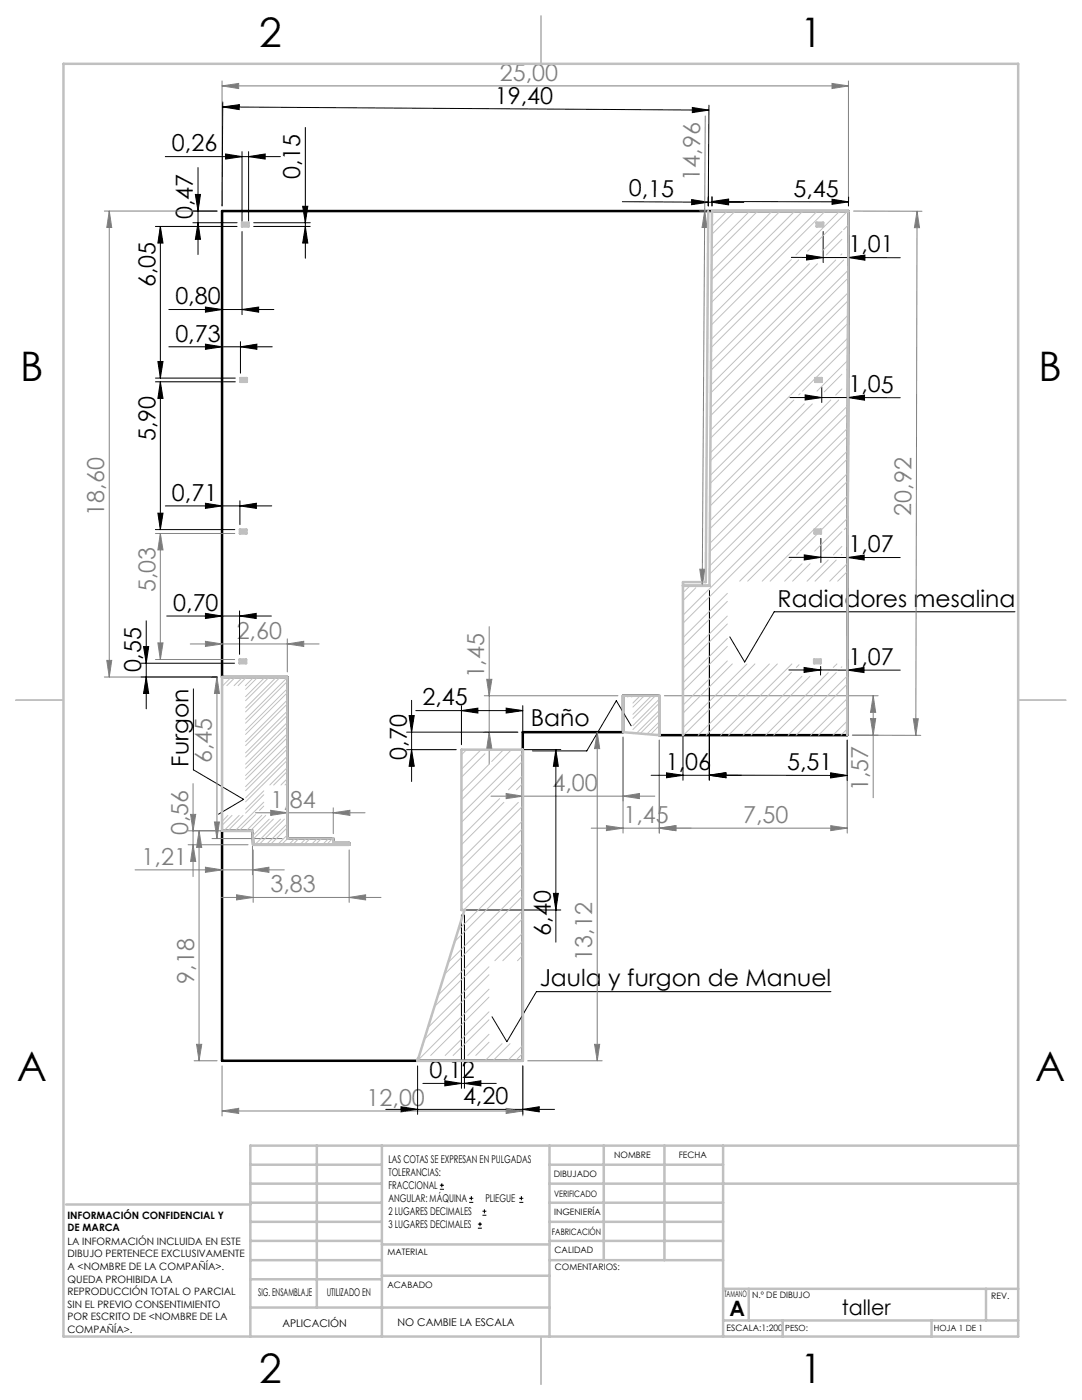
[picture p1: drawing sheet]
<svg xmlns="http://www.w3.org/2000/svg" width="216mm" height="279mm" viewBox="0 0 216 279" stroke-linecap="round" stroke-linejoin="round" font-family="sans-serif">
<path d="M44.3 42.1h125l-.2 104.6h-37.5v-7.8h-7.3v7.2h-20v65.6h-60v-45.9h6.1l.1 2.8h19.2v-.4h-3.2v-.8h-9.2v-32.3h-13z" fill="none" stroke="#000" stroke-width=".5"/>
<g fill="none" stroke="#000" stroke-width=".2">
<path d="M33 31.3h23M39 38.8h1l-.5 3.3zM39.5 33.4v17.4M44.4 21.3l3.4-.4-.1 1zM44.4 20.4l-.1 20.7M44.4 21.3l97 .7M45 30.7l3.3 .6-3.3 .4zM48.3 30.3v13.9M49.6 31.3l3.3-.6v1zM49.6 30.3v13.9M60.9 25.4v26.1M138 39.8l3.3 .6-3.3 .5z"/>
<path d="M138.1 21.4l3.3 .6-3.3 .5zM141.5 21l-.2 20.1v-1.8M142.1 39.2v1.9M166 39.8l3.3 .5-3.3 .5zM169.3 39.3v1.8M31 45.2h16.3M32 45.2l.5 3.3h-1zM32 45.2v30.3M38.5 44.4h8.8M38.5 42.1h4.8M39.5 44.4l.5 3.4h-1zM48.3 46.2v16.6"/>
<path d="M50.6 44.4h11.3M50.6 45.2h11.3M60.4 41.2h1l-.5 3.2zM60.9 45.2l.5 3.3h-1zM124.2 40.3l17.1 .1M141.3 40.4h.8M142.1 40.4l3.3-.5v1zM142.1 40.4h6.3M142.1 40.2l3.3-.5v1zM142.1 40.2l27.2 .1M157.9 51.4h6.4M160.9 50.9l3.4 .5-3.4 .5z"/>
<path d="M164.3 46.2v6.2M164.3 51.4h5M169.3 51.4l3.3-.5v1zM169.3 51.4h10.3M31 76.2h16M31 75.5h16M31.5 72.1h1l-.5 3.4zM32 76.2l.5 3.3h-1zM32 76.2v29.5M33.7 61.8h20.9M33.7 69.2h20.6M41 61.3l3.3 .5-3.3 .5z"/>
<path d="M41 68.7l3.3 .5-3.3 .5zM48 69.2l3.3-.5v1zM48 68.2v6.3M48.3 61.8l3.3-.5v1zM157.6 79.3h11.6M160.7 78.8l3.3 .5-3.3 .5zM164 77.2v3.1M169.2 79.3l3.3-.5v1.1zM169.2 79.3l10.4 .1M47.9 99.9v4.8M31 105.7h15.8M31.5 102.4h1l-.5 3.3z"/>
<path d="M33 101h21.2M41 100.4l3.3 .6-3.3 .5zM47.9 101l3.3-.6v1.1zM136.3 117.9v37.8M157.4 111.2h6.4M160.5 110.7l3.3 .5-3.3 .6zM163.8 107.5v4.8M163.8 111.2l5.4 .1M169.2 111.3l3.2-.5v1zM169.2 111.3h10.4M28.2 135.1h15.1M28.2 132.4h18.6"/>
<path d="M28.6 129h1.1l-.5 3.4zM29.2 135.1l.5 3.3h-1.1zM29.2 123.9v17.6M33.3 122.9h20.9M38.6 137.5v16.1l10 5.9-5 3M41 122.4l3.3 .5-3.3 .5zM47.8 122.9l3.3-.5v1zM47.8 121.9v8.7M82.1 139.8v16.2M157.4 133.7h6.4M160.4 133.2l3.4 .5-3.4 .5zM163.8 133l-.1 1.7"/>
<path d="M163.8 133.7h5.3M169.1 133.7l3.3-.5v1zM169.1 133.7h10.5M202.5 122.1h-48l-5.9 10-3-5M81.1 149.6h10M81.1 146.1h22.2M81.6 142.8h1.1l-.6 3.3zM82.1 149.6l.6 3.3h-1.1zM83 141.8h21.3M92.1 141.8l3.3-.5v1zM92.1 140.8v7.8M93.1 149.6h18.8"/>
<path d="M101 141.3l3.3 .5-3.3 .5zM104.3 140.8v7.8M110.9 149.6l.5 3.3h-1zM110.9 149.6v38.4M125.9 144.9l-2.9-5.1-5.9 10.1h-10.8M129.9 154.7h18M133 154.2l3.3 .5-3.3 .5zM141.5 154.7l3.3-.5v1zM141.5 155.7l.1-37.8v37.8M141.5 154.7l27.6 .1M141.6 154.7l3.3-.5v1zM165.7 154.2l3.4 .6-3.4 .5z"/>
<path d="M169.1 147.7v8.1M110.4 178.3h1l-.5 3.3zM92.1 182.6v34.6M92.7 182.6v34.6M93.1 181.6h18.8M165.8 197.9h-58.8l-5.9 10-2.9-5M83.3 212.7v9.7M84.4 216.2h14.6M88.8 215.7l3.3 .5-3.3 .5zM92.7 216.2l3.3-.5v1zM104.3 212.7v9.7M77 221.4h33.7"/>
<path d="M80 220.9l3.3 .5-3.3 .5zM87.8 237.3h.8M87.8 236.5h.8M88.2 236.1v.9M93.6 240h.8M93.6 239.1h.8M94.1 238.7v.8M103.6 240h.8M103.6 239.1h.8M104 238.7v.8M104.3 221.4l3.3-.5v1zM95.4 245.1h.8"/>
<path d="M95.4 244.3h.8M95.8 243.9v.8M96.3 242.5h.7M96.3 241.7h.7M96.7 241.3v.8"/>
</g>
<g fill="none" stroke="#808080" stroke-width=".2">
<path d="M44.3 17.1l3.3-.4v1zM44.3 16.2v24.9M44.3 17.1h125M166 16.7l3.3 .4-3.3 .6zM169.3 16.2v24.9M140.7 23.1l-.1 19M20.8 42.1h22.5M21.8 42.1l.5 3.3h-1zM21.8 42.1v93M139.6 42.1h1.5M140.6 42.1l-.5 74.8M140.6 42.1l.5 3.3h-1z"/>
<path d="M170.3 42.1l13.7 .1M183 42.2l.5 3.2h-1zM183 42.2l-.3 104.6M31 106.5h15.8M32 106.5l.5 3.2h-1zM32 106.5v25.1M139.1 116.9h1.5M139.6 113.6h1.1l-.6 3.3zM20.8 135.1h22.5M21.3 131.8h1l-.5 3.3zM31 131.6h15.8M31.5 128.3h1l-.5 3.3z"/>
<path d="M38 128.5h25.7M41 128l3.3 .5-3.3 .5zM43.3 135.1l.5 3.3h-1zM43.3 135.1v32.3M57.3 128.5l3.3-.5v1zM57.3 127.5v6.6M96.6 138.9h26.7M97.1 135.6h1l-.5 3.3zM97.6 125.1v27.4M132.6 138.9h42.6M174.2 138.9l.5 3.3h-1zM174.2 138.9v20.3"/>
<path d="M38.5 156.4v18.5M96.6 146.1h6.7M97.6 146.1l.5 3.3h-1zM98 158.9h32.7M101 158.4l3.3 .5-3.3 .5zM119.2 146.1l.5 3.3h-1.1zM119.2 146.1v65.6M124.3 158.9l3.3-.5v1zM124.3 147.1v19.2M131.6 147.7v18.6M169.1 147.7v18.6M173.7 143.4h1l-.5 3.3z"/>
<path d="M175.2 146.7h-5.1l13.6 .1M182.2 143.4h1l-.5 3.4zM27 173.6h29.7M37.5 168.6h12M37.5 165.8h11.9M38 162.5h1.1l-.6 3.3zM38.5 168.6l.6 3.3h-1.1zM39.7 165.8l.6 3.3h-1.1zM39.7 165.8v45.9M41 173.1l3.3 .5-3.3 .5zM42.3 167.4h14M42.8 164h1l-.5 3.4z"/>
<path d="M44.2 179.1h31.8M47.2 178.6l3.3 .5-3.3 .5zM50.4 173.6l3.3-.5v1zM50.4 166.8v7.8M50.5 169.6v10.5M51 162.2h21.8M54 161.7l3.3 .5-3.3 .5zM66.5 162.2l3.3-.5v1zM66.5 161.2v5.2M69.7 179.1l3.3-.5v1zM69.7 169.6v10.5M118 165.3h51.1"/>
<path d="M121 164.8l3.3 .5-3.3 .5zM131.6 165.3l3.3-.5v1zM165.8 164.8l3.3 .5-3.3 .5zM38.7 211.7h4.6M39.2 208.4h1.1l-.6 3.3zM44.3 212.7v10M104.3 212.7v10M105.3 211.7h14.9M118.6 208.4h1.1l-.5 3.3zM44.3 221.7l3.3-.5v1zM44.3 221.7h60M101 221.2l3.3 .5-3.3 .5z"/>
</g>
<g fill="none" stroke="#c0c0c0" stroke-width=".5">
<path d="M12.7 12.7h190.5v254h-190.5zM48.3 44.4h1.3v.8h-1.3zM48.5 44.8h1M48.6 44.5l.7 .7M49 44.3v1M49.3 44.5l-.7 .7M141.3 42.1l-.5 74.1h-4.5v30.5M162.9 44.4h1.4v.8h-1.4zM163.1 44.8h1M163.3 44.5l.7 .7M163.6 44.3v1M164 44.5l-.7 .7"/>
<path d="M48 75.5h1.2v.7h-1.2zM48.1 75.8h1M48.3 75.5l.7 .7M48.6 75.3v1M49 75.5l-.7 .7M162.7 75.5h1.3v.7h-1.3zM162.8 75.8h1M163 75.5l.7 .7M163.3 75.3v1M163.7 75.5l-.7 .7M47.9 105.7h1.3v.8h-1.3zM48 106.1h1"/>
<path d="M48.2 105.7l.7 .7M48.5 105.6v1M48.9 105.7l-.7 .7M136.3 116.9h5.3l.5-74.8h27.2l-.2 104.6M162.5 105.7h1.3v.8h-1.3zM162.7 106.1h1M162.8 105.7l.7 .7M163.2 105.6v1M163.5 105.7l-.7 .7M44.3 135.1h13v32.3h9.2v.8h3.2v.4h-19.2l-.1-2.8h-6.1zM47.8 131.6h1.3v.8h-1.3zM48 132h1"/>
<path d="M48.1 131.6l.7 .7M48.5 131.5v1M48.8 131.6l-.7 .7M124.3 138.9h7.3v7.8l-7.3-.6zM162.5 131.6h1.3v.8h-1.3zM162.6 132h1M162.7 131.6l.7 .7M163.1 131.5v1M163.4 131.6l-.7 .7M92.1 149.6h12.2v62.1h-21l9.4-30.1h-.6zM83.3 211.3v.4M50 232.4h26.2"/>
<path d="M50 236.2h26.2M63.2 228.6v32.3M76.2 228.6v38.1M109.6 228.6v38.1M109.6 232.4h34.7M109.6 236.2h93.6M120.5 228.6v22.9M132.6 228.6v22.9M144.3 228.6v38.1M203.2 228.6h-153.2v38.1M13.2 240.4h36.8M50 243.8h26.2"/>
<path d="M50 251.5h26.2M50 240h26.2M50 247.7h26.2M50 255.3h26.2M76.2 254.6h33.4M76.2 248.4h33.4M109.6 243.8h34.7M109.6 251.5h34.7M109.6 240h34.7M109.6 247.7h34.7M144.3 257.2h58.9M149.4 257.2v6.3"/>
<path d="M196.7 257.2v6.3M50 260.9h59.6M144.3 263.5h58.9M156.2 263.5v3.2M185.9 263.5v3.2"/>
</g>
<g fill="none" stroke="#c0c0c0" stroke-width=".2" stroke-dasharray="15.2 1.3 1.3 1.3" stroke-linecap="butt">
<path d="M48.3 44.4l1.3 .8M48.3 45.2l1.3-.8M164.3 44.4l-1.3 .8M164.3 45.2l-1.3-.8M48 76.2l1.3-.8M48 75.4l1.3 .8M164 75.4l-1.3 .8M164 76.2l-1.3-.8M49.2 106.4l-1.3-.7M49.2 105.7l-1.3 .7M163.8 105.7l-1.3 .7M163.8 106.4l-1.3-.7"/>
<path d="M47.8 131.6l1.3 .7M47.8 132.3l1.3-.7M162.5 132.3l1.3-.7M162.5 131.6l1.3 .7"/>
</g>
<path d="M44.3 165.8v-30.7" fill="none" stroke="#c0c0c0" stroke-width=".2" stroke-dasharray="15.2 1.3 1.3 1.3" stroke-dashoffset="1.8" stroke-linecap="butt"/>
<g fill="none" stroke="#c0c0c0" stroke-width=".2">
<path d="M142.2 42.1l-.1 .2M145.1 42.1l-3.1 3.1M146.7 42.1l-4.7 4.7M149.6 42.1l-7.6 7.6M151.2 42.1l-9.2 9.2M154.1 42.1l-12.1 12.1M155.7 42.1l-13.7 13.7M157.9 51.8l-16 16M158.6 42.1l-16.6 16.6M159.4 51.9l-17.5 17.5M160.2 42.1l-18.2 18.3M161.5 52.6l-19.6 19.7"/>
<path d="M163.1 42.1l-21.2 21.2M163.1 52.6l-21.2 21.3M164.7 42.1l-22.8 22.8M166.8 51.9l-24.9 24.9M167.6 42.1l-8.8 8.8M168 47.8l-3.1 3.1M168 46.2l-4 3.9M168 50.7l-.2 .2M168.3 51.9l-26.5 26.5M169.2 42.1l-8.1 8M169.3 55.5l-27.5 27.4M169.3 60l-27.5 27.5"/>
<path d="M169.3 58.4l-27.5 27.5M169.3 44.9l-1 .9M169.3 53.9l-27.5 27.5M157.6 79l-15.9 15.9M158.4 79.8l-16.7 16.7M159.7 78.5l-.3 .3M162.7 75.5l-2.6 2.6M165.8 79.8l-24.1 24.1M167.4 79.8l-25.8 25.8M168 77.6l-1.2 1.2M168 74.7l-3.5 3.5M169.2 73.4l-.3 .4"/>
<path d="M169.2 71.9l-6.2 6.2M169.3 64.5l-27.6 27.5M169.3 69l-6.6 6.5M169.3 62.9l-27.6 27.5M169.3 67.4l-11.5 11.4M160.5 80.6l-18.8 18.8M162.1 80.6l-20.4 20.4M169.2 87l-27.6 27.6M169.2 91.5l-32.9 32.9M169.2 96l-20 20M169.2 85.4l-27.6 27.6M169.2 89.9l-32.9 32.9"/>
<path d="M169.2 94.4l-21.6 21.6M169.2 98.9l-17.1 17.1M169.2 82.5l-27.6 27.6M169.2 80.9l-27.6 27.5M137.7 116.9l-1.4 1.4M138.9 117.3l-2.6 2.6M145.1 118.4l-8.8 8.9M157.9 111.7l-4.2 4.3M159.5 110.1l-.6 .6M160.1 112.5l-3.5 3.5M161.6 112.5l-3.4 3.5M163.2 106.5l-3.5 3.5"/>
<path d="M165.3 111.8l-4.3 4.2M166.9 111.8l-4.3 4.2M168 110.6l-.1 .1M168 109l-1.7 1.7M168 106.1l-3.9 3.9M169 112.5l-3.4 3.5M169.2 100.5l-5.4 5.3M169.2 105l-.7 .7M169.2 114l-2.1 2M169.2 103.4l-6.6 6.6M44.7 135.1l-.4 .4M46.2 135.1l-1.7 1.7"/>
<path d="M47 135.1l-1.7 1.7M48.4 135.1l-1.7 1.7M49.2 135.1l-1.7 1.7M50.7 135.1l-1.7 1.7M51.5 135.1l-2.5 2.5M52.9 135.1l-3.9 3.9M53.7 135.1l-4.7 4.7M55.2 135.1l-6.2 6.2M56 135.1l-7 7M57.3 136l-8.3 8.3M57.3 138.3l-8.3 8.3M57.3 135.2l-8.3 8.3"/>
<path d="M57.3 137.4l-8.3 8.4M57.3 139.7l-8.3 8.3M125.5 138.9l-.3 .2M126.3 138.9l-.3 .2M127.7 138.9l-1.4 1.4M128.6 138.9l-2.3 2.2M130 138.9l-3.7 3.7M130.8 138.9l-4.5 4.5M131.6 139.5l-5.3 5.3M145.1 120l-8.8 8.9M145.1 129l-8.8 8.9M145.1 131.9l-8.8 8.9"/>
<path d="M145.1 122.9l-8.8 8.9M145.1 124.5l-8.8 8.8M145.1 127.4l-8.8 8.9M146.1 132.5l-9.8 9.8M149 132.5l-12.7 12.7M150.6 132.5l-14.2 14.2M153.5 132.5l-14.2 14.2M155.1 132.5l-14.2 14.2M157.9 134.2l-12.5 12.5M158 132.5l-14.2 14.2M159.5 132.6l-.6 .6M160 135l-11.7 11.7"/>
<path d="M161.6 135l-11.7 11.7M165.3 134.2l-12.5 12.5M166.9 134.2l-12.5 12.5M167 132.5l-.7 .7M168 133.1l-.1 .1M169 135l-11.7 11.7M169.1 136.5l-10.2 10.2M169.1 139.4l-7.4 7.3M52.6 158.6l-3.6 3.7M52.6 157.8l-3.6 3.7M57.3 140.5l-8.3 8.3M57.3 142.7l-8.3 8.4"/>
<path d="M57.3 145l-8.3 8.3M57.3 147.2l-8.3 8.3M57.3 149.5l-8.3 8.3M57.3 151.7l-8.3 8.3M57.3 154l-2.7 2.7M57.3 156.2l-.4 .5M57.3 141.9l-8.3 8.3M57.3 144.2l-8.3 8.3M57.3 146.4l-8.3 8.4M57.3 148.7l-8.3 8.3M57.3 150.9l-8.3 8.3M57.3 153.2l-3.5 3.5"/>
<path d="M57.3 155.4l-1.2 1.3M93.1 149.6l-1 1M96 149.6l-3.9 3.9M96.8 150.4l-4.7 4.7M97.6 152.5l-5.5 5.5M99.7 159.4l-7.6 7.6M100.5 149.6l-2.4 2.4M102.1 149.6l-10 10M104.3 151.9l-12.2 12.2M104.3 156.4l-1.3 1.2M104.3 150.3l-12.2 12.2M104.3 154.8l-2.8 2.8"/>
<path d="M131.6 140.3l-5.3 5.3M131.6 142.6l-3.9 3.8M131.6 144.8l-1.8 1.8M131.6 141.8l-4.6 4.5M131.6 144l-2.5 2.5M131.6 146.3l-.4 .4M169.1 145.5l-1.3 1.2M169.1 143.9l-2.9 2.8M169.1 141l-5.8 5.7M45.5 162.7l-1.2 1.2M46.3 162.7l-2 2M47.7 162.7l-3 3.1"/>
<path d="M48.5 162.7l-3 3.1M51 161.7l-4.1 4.1M51 162.6l-3.3 3.2M52.2 162.7l-3.1 3.1M52.6 160.1l-1.6 1.6M52.6 160.9l-.8 .8M53 162.7l-3 3.1M53.7 163.5l-3.3 3.3M54.5 163.5l-4.1 4M56 163.5l-5.2 5.1M56.8 163.5l-5.2 5.1M57.3 165.2l-3.4 3.4"/>
<path d="M57.3 164.4l-4.2 4.2M57.3 166.7l-1.9 1.9M57.4 167.4l-1.3 1.2M58.8 167.4l-1.2 1.2M59.6 167.4l-1.2 1.2M61.1 167.4l-1.3 1.2M61.9 167.4l-1.3 1.2M63.3 167.4l-1.2 1.2M64.1 167.4l-1.2 1.2M65.6 167.4l-1.3 1.2M66.4 167.4l-1.3 1.2M66.9 168.2l-.3 .4"/>
<path d="M67.7 168.2l-.4 .4M69.1 168.2l-.3 .4M69.7 168.6h-.1M100.5 160.1l-8.4 8.5M103.4 160.1l-11.3 11.4M104.3 160.8l-12.2 12.3M104.3 165.3l-12.2 12.3M104.3 169.8l-11.8 11.8M104.3 163.8l-12.2 12.2M104.3 172.7l-12.9 12.9M104.3 178.8l-15.6 15.7M104.3 168.2l-12.2 12.3"/>
<path d="M104.3 174.3l-13.6 13.6M104.3 177.2l-14.9 14.9M97.6 199l-11.7 11.6M97.6 197.4l-14.3 14.3M97.6 194.5l-13 13M97.6 192.9l-12.3 12.2M104.3 181.7l-16.9 16.9M104.3 183.3l-17.7 17.6M104.3 187.8l-4 3.9M104.3 186.2l-5.6 5.5M104.3 190.7l-1 1M97.6 206.4l-4.3 4.2"/>
<path d="M97.6 203.5l-7.2 7.1M97.6 208l-2.7 2.6M97.6 201.9l-8.8 8.7M100.2 208.3l-3.4 3.4M101.8 208.3l-3.4 3.4M104.3 208.6l-3.1 3.1M104.3 210.2l-1.5 1.5"/>
</g>
<path d="M108 3.2v9.5M3.1 139.7h9.6M203.2 139.7h9.5M108 266.7v9.6" fill="none" stroke="#c0c0c0" stroke-width=".25"/>
<g fill="#808080">
<path d="M69.7 179.1l3.3-.5v1zM47.2 178.6l3.3 .5-3.3 .5z"/>
<path d="M166 16.7l3.3 .4-3.3 .6zM44.3 17.1l3.3-.4v1zM50.4 173.6l3.3-.5v1zM41 173.1l3.3 .5-3.3 .5z"/>
<path d="M131.6 165.3l3.3-.5v1zM165.8 164.8l3.3 .5-3.3 .5zM101 158.4l3.3 .5-3.3 .5zM124.3 158.9l3.3-.5v1zM44.3 221.7l3.3-.5v1zM101 221.2l3.3 .5-3.3 .5zM41 128l3.3 .5-3.3 .5zM57.3 128.5l3.3-.5v1zM54 161.7l3.3 .5-3.3 .5zM66.5 162.2l3.3-.5v1z"/>
<path d="M121 164.8l3.3 .5-3.3 .5zM131.6 165.3l3.3-.5v1z"/>
<path d="M182.2 143.4h1l-.5 3.4zM183 42.2l.5 3.2h-1z"/>
<path d="M38.5 168.6l.6 3.3h-1.1zM38 162.5h1.1l-.6 3.3z"/>
<path d="M118.6 208.4h1.1l-.5 3.3zM119.2 146.1l.5 3.3h-1.1z"/>
<path d="M97.6 146.1l.5 3.3h-1zM97.1 135.6h1l-.5 3.3z"/>
<path d="M21.8 42.1l.5 3.3h-1zM21.3 131.8h1l-.5 3.3zM174.2 138.9l.5 3.3h-1zM173.7 143.4h1l-.5 3.3zM43.3 135.1l.5 3.3h-1zM42.8 164h1l-.5 3.4zM39.7 165.8l.6 3.3h-1.1zM39.2 208.4h1.1l-.6 3.3z"/>
</g>
<g fill="#000">
<path d="M45 30.7l3.3 .6-3.3 .4zM49.6 31.3l3.3-.6v1zM41 100.4l3.3 .6-3.3 .5zM47.9 101l3.3-.6v1.1zM41 122.4l3.3 .5-3.3 .5zM47.8 122.9l3.3-.5v1zM88.8 215.7l3.3 .5-3.3 .5zM92.7 216.2l3.3-.5v1z"/>
<path d="M39.5 44.4l.5 3.4h-1zM39 38.8h1l-.5 3.3zM29.2 135.1l.5 3.3h-1.1zM28.6 129h1.1l-.5 3.4zM31.5 102.4h1l-.5 3.3zM32 76.2l.5 3.3h-1zM31.5 72.1h1l-.5 3.4zM32 45.2l.5 3.3h-1z"/>
<path d="M60.4 41.2h1l-.5 3.2zM60.9 45.2l.5 3.3h-1zM110.9 149.6l.5 3.3h-1zM110.4 178.3h1l-.5 3.3zM81.6 142.8h1.1l-.6 3.3zM82.1 149.6l.6 3.3h-1.1z"/>
<path d="M138 39.8l3.3 .6-3.3 .5zM142.1 40.4l3.3-.5v1zM44.4 21.3l3.4-.4-.1 1zM138.1 21.4l3.3 .6-3.3 .5z"/>
<path d="M48.3 61.8l3.3-.5v1zM41 61.3l3.3 .5-3.3 .5zM48 69.2l3.3-.5v1zM41 68.7l3.3 .5-3.3 .5zM141.6 154.7l3.3-.5v1zM133 154.2l3.3 .5-3.3 .5zM101 141.3l3.3 .5-3.3 .5zM92.1 141.8l3.3-.5v1zM104.3 221.4l3.3-.5v1zM80 220.9l3.3 .5-3.3 .5z"/>
<path d="M160.4 133.2l3.4 .5-3.4 .5zM169.1 133.7l3.3-.5v1zM160.5 110.7l3.3 .5-3.3 .6zM169.2 111.3l3.2-.5v1zM160.7 78.8l3.3 .5-3.3 .5zM169.2 79.3l3.3-.5v1.1zM160.9 50.9l3.4 .5-3.4 .5zM169.3 51.4l3.3-.5v1zM142.1 40.2l3.3-.5v1zM166 39.8l3.3 .5-3.3 .5zM141.5 154.7l3.3-.5v1zM165.7 154.2l3.4 .6-3.4 .5z"/>
</g>
<g fill="#808080">
<path d="M140.6 42.1l.5 3.3h-1zM139.6 113.6h1.1l-.6 3.3z"/>
<path d="M32 106.5l.5 3.2h-1zM31.5 128.3h1l-.5 3.3z"/>
</g>
<g font-size="8.1">
<text x="51.7" y="9.3">2</text>
<text x="159.7" y="9.3">1</text>
<text x="4" y="76">B</text>
<text x="207.2" y="76">B</text>
<text x="3.3" y="215.7">A</text>
<text x="206.5" y="215.7">A</text>
<text x="51.7" y="276">2</text>
<text x="159.7" y="276">1</text>
</g>
<g font-size="4.7" fill="#808080">
<text x="99.7" y="16.1">25,00</text>
<text x="139.6" y="36.1" transform="rotate(-90 139.6 36.1)">14,96</text>
<text x="20.8" y="102.9" transform="rotate(-90 20.8 102.9)">18,60</text>
<text x="181.8" y="102.9" transform="rotate(-90 181.8 102.9)">20,92</text>
<text x="31" y="118.2" transform="rotate(-90 31 118.2)">5,03</text>
<text x="47.2" y="127.5">2,60</text>
<text x="96.6" y="135.4" transform="rotate(-90 96.6 135.4)">1,45</text>
<text x="42.3" y="152.3" transform="rotate(-90 42.3 152.3)">6,45</text>
<text x="54" y="161.2">1,84</text>
<text x="110.2" y="157.8">4,00</text>
<text x="173.2" y="157.9" transform="rotate(-90 173.2 157.9)">1,57</text>
<text x="37.5" y="166.7" transform="rotate(-90 37.5 166.7)">0,56</text>
<text x="124.4" y="164.2">1,45</text>
<text x="148.3" y="164.2">7,50</text>
<text x="28.3" y="172.6">1,21</text>
<text x="54" y="178.1">3,83</text>
<text x="118.2" y="191.7" transform="rotate(-90 118.2 191.7)">13,12</text>
<text x="38.7" y="196.3" transform="rotate(-90 38.7 196.3)">9,18</text>
<text x="73.2" y="220.7">12,00</text>
</g>
<g font-size="4.7">
<text x="98.7" y="20.7">19,40</text>
<text x="34.3" y="30.2">0,26</text>
<text x="59.9" y="35.8" transform="rotate(-90 59.9 35.8)">0,15</text>
<text x="125.5" y="39.2">0,15</text>
<text x="158.3" y="39.2">5,45</text>
<text x="38.5" y="43.8" transform="rotate(-90 38.5 43.8)">0,47</text>
<text x="169.3" y="50.4">1,01</text>
<text x="31" y="57.3" transform="rotate(-90 31 57.3)">6,05</text>
<text x="35" y="60.8">0,80</text>
<text x="35" y="68.2">0,73</text>
<text x="169.3" y="78.3">1,05</text>
<text x="31" y="88" transform="rotate(-90 31 88)">5,90</text>
<text x="34.3" y="99.9">0,71</text>
<text x="169.3" y="110.2">1,07</text>
<text x="34.6" y="121.9">0,70</text>
<text x="155.2" y="121.1">Radiadores mesalina</text>
<text x="28.2" y="134.2" transform="rotate(-90 28.2 134.2)">0,55</text>
<text x="169.3" y="132.7">1,07</text>
<text x="84.3" y="140.8">2,45</text>
<text x="105.9" y="144.9">Baño</text>
<text x="37.6" y="153" transform="rotate(-90 37.6 153)">Furgon</text>
<text x="81.1" y="151.6" transform="rotate(-90 81.1 151.6)">0,70</text>
<text x="132.9" y="153.7">1,06</text>
<text x="157.1" y="153.7">5,51</text>
<text x="109.9" y="186.7" transform="rotate(-90 109.9 186.7)">6,40</text>
<text x="107.7" y="196.9">Jaula y furgon de Manuel</text>
<text x="85.7" y="215.2">0,12</text>
<text x="92.4" y="220.4">4,20</text>
</g>
<g font-size="4.2">
<text x="145.6" y="262.7">A</text>
<text x="168" y="262.4">taller</text>
</g>
<g font-size="2.1">
<text x="77.5" y="232.2">LAS COTAS SE EXPRESAN EN PULGADAS</text>
<text x="77.5" y="234.7">TOLERANCIAS:</text>
<text x="77.5" y="237.3">FRACCIONAL</text>
<text x="77.5" y="239.9">ANGULAR: MÁQUINA</text>
<text x="96.9" y="239.9">PLIEGUE</text>
<text x="77.5" y="242.5">2 LUGARES DECIMALES</text>
<text x="77.5" y="245.1">3 LUGARES DECIMALES</text>
<text x="51.5" y="258.7">SIG. ENSAMBLAJE</text>
<text x="65.2" y="258.6">UTILIZADO EN</text>
<text x="56.3" y="264.8">APLICACIÓN</text>
<text x="79.3" y="264.6">NO CAMBIE LA ESCALA</text>
</g>
<g font-size="2">
<text x="13.5" y="243.2">INFORMACIÓN CONFIDENCIAL Y</text>
<text x="13.5" y="245.8">DE MARCA</text>
<text x="13.5" y="248.4">LA INFORMACIÓN INCLUIDA EN ESTE</text>
<text x="13.5" y="250.9">DIBUJO PERTENECE EXCLUSIVAMENTE</text>
<text x="13.5" y="253.4">A &lt;NOMBRE DE LA COMPAÑÍA&gt;.</text>
<text x="13.5" y="256">QUEDA PROHIBIDA LA</text>
<text x="13.5" y="258.5">REPRODUCCIÓN TOTAL O PARCIAL</text>
<text x="13.5" y="261">SIN EL PREVIO CONSENTIMIENTO</text>
<text x="13.5" y="263.5">POR ESCRITO DE &lt;NOMBRE DE LA</text>
<text x="13.5" y="266">COMPAÑÍA&gt;.</text>
</g>
<g font-size="1.8">
<text x="122.5" y="231.1">NOMBRE</text>
<text x="135.4" y="231.1">FECHA</text>
<text x="110.5" y="234.8">DIBUJADO</text>
<text x="110.5" y="238.9">VERIFICADO</text>
<text x="110.6" y="242.5">INGENIERÍA</text>
<text x="77.3" y="250.5">MATERIAL</text>
<text x="110.1" y="246.4">FABRICACIÓN</text>
<text x="110.7" y="250">CALIDAD</text>
<text x="77.3" y="257">ACABADO</text>
<text x="110.7" y="253.5">COMENTARIOS:</text>
<text x="144.5" y="258.9">TAMAÑO</text>
<text x="150.1" y="259.1">N.º DE DIBUJO</text>
<text x="197.8" y="259.2">REV.</text>
<text x="145" y="265.7">ESCALA:1:200</text>
</g>
<g font-size="1.7">
<text x="156.7" y="265.7">PESO:</text>
<text x="186.3" y="265.7">HOJA 1 DE 1</text>
</g>
</svg>
